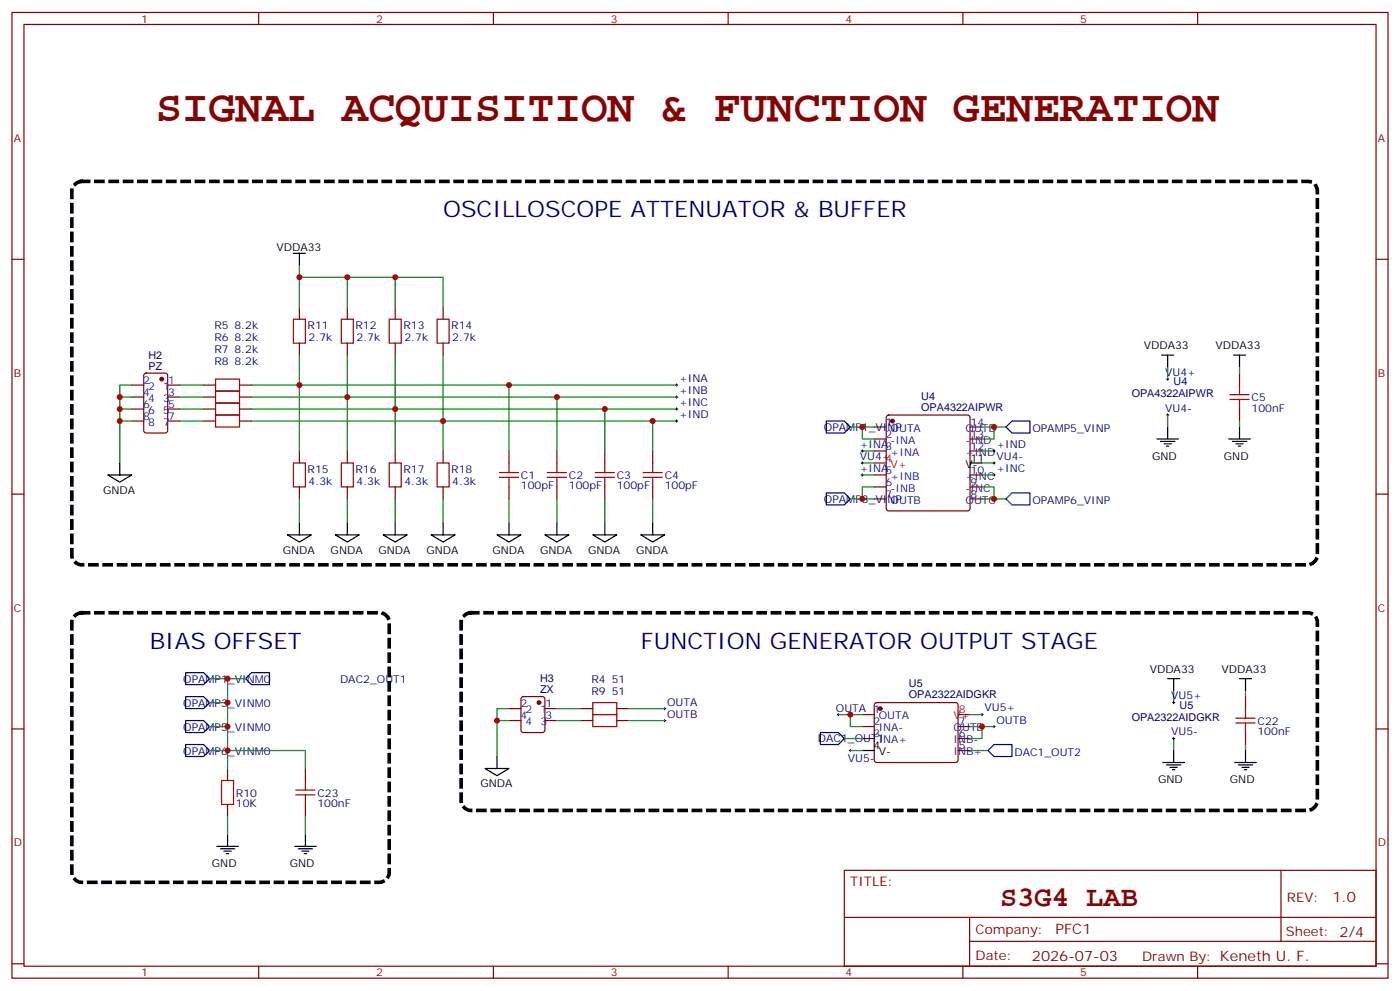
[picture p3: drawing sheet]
<svg xmlns="http://www.w3.org/2000/svg" width="412mm" height="292mm" viewBox="0 0 412 292" stroke-linecap="round" stroke-linejoin="round" font-family="sans-serif">
<g fill="#fff" stroke="#000" stroke-width="1.1" stroke-dasharray="2.1 2.1">
<path d="M21.9 181.5a2.99 2.99 0 0 1 2.1-1.1h87.8a2.82 2.82 0 0 1 2.9 2.8v73.8a3 3 0 0 1-2.9 2.8h-87.8a3 3 0 0 1-2.8-2.8v-73.8l.1-.6z"/>
<path d="M136.5 181.5a2.99 2.99 0 0 1 2.1-1.1h246.6a2.82 2.82 0 0 1 2.9 2.8v52.6a3 3 0 0 1-2.9 2.8h-246.6a3 3 0 0 1-2.8-2.8v-52.6l.1-.6z"/>
<path d="M21.9 54.5a2.99 2.99 0 0 1 2.1-1.1h361.2a2.82 2.82 0 0 1 2.9 2.8v107.3a3 3 0 0 1-2.9 2.8h-361.2a3 3 0 0 1-2.8-2.8v-107.3l.1-.6z"/>
</g>
<g fill="none" stroke="#870000" stroke-width=".35">
<path d="M3.5 3.7h405.4v284.3h-405.4zM7.1 7.2h398.2v277.3h-398.2zM76.2 3.7v3.5M145.3 3.7v3.5M214.5 3.7v3.5M283.6 3.7v3.5M352.8 3.7v3.5M3.5 76.3h3.6M405.3 76.3h3.6M88.2 90.5v3.5M102.3 90.5v3.5M116.4 90.5v3.5"/>
<path d="M130.5 90.5v3.5M38.8 113.4h3.5M38.8 116.9h3.5M42.6 110.1l.4-.2h5.7l.6 .4 .1 16.5-.5 .6-5.9 .1-.6-.5-.1-16.4zM49.4 113.4h3.5M49.4 116.9h3.5M60 113.4h3.5M60 116.9h3.5M70.6 113.4h3.5M70.6 116.9h3.5M88.2 101v3.6M102.3 101v3.6"/>
<path d="M116.4 101v3.6M130.5 101v3.6M365.1 109.9v3.5M38.8 124h3.5M38.8 120.4h3.5M49.4 124h3.5M49.4 120.4h3.5M60 124h3.5M60 120.4h3.5M70.6 124h3.5M70.6 120.4h3.5M88.2 132.8v3.5"/>
<path d="M102.3 132.8v3.5M116.4 132.8v3.5M130.5 132.8v3.5M149.9 132.8v3.5M164 132.8v3.5M178.2 132.8v3.5M192.3 132.8v3.5M257.5 125.7h3.6M257.5 129.3h3.6M257.5 132.8h3.6M257.5 139.8h3.6M261.3 122.4l.5-.2h23.2l.5 .2 .3 .5v26.8l-.3 .5-.5 .2h-23.2l-.5-.2-.2-.5v-26.8z"/>
<path d="M285.8 125.7h3.5M285.8 129.3h3.5M285.8 132.8h3.5M285.8 139.8h3.5M365.1 120.4v3.6M3.5 145.5h3.6M88.2 143.4v3.5M102.3 143.4v3.5M116.4 143.4v3.5M130.5 143.4v3.5M149.9 143.4v3.5M164 143.4v3.5"/>
<path d="M178.2 143.4v3.5M192.3 143.4v3.5M257.5 143.4h3.6M257.5 146.9h3.6M285.8 143.4h3.5M285.8 146.9h3.5M405.3 145.5h3.6M3.5 214.6h3.6M149.9 208.6h3.6M149.9 212.2h3.6M153.7 205.3l.5-.2h5.6l.7 .4v9.5l-.4 .6-5.9 .1-.7-.5v-9.4zM160.5 208.6h3.5"/>
<path d="M160.5 212.2h3.5M171.1 208.6h3.5M171.1 212.2h3.5M181.7 208.6h3.5M181.7 212.2h3.5M254 210.4h3.5M254 213.9h3.5M254 217.5h3.5M257.8 207.1l.4-.2h23.3l.5 .2 .2 .5v16.5l-.7 .4-23.5-.1-.5-.6v-16.2zM282.2 213.9h3.6M282.2 217.5h3.6M366.9 205.1v3.5"/>
<path d="M366.9 215.7v3.5M405.3 214.6h3.6M67 226.3v3.5M67 236.9v3.5M90 226.3v3.5M90 236.9v3.5M282.2 221h3.6M248.7 256.3h156.6v28.2h-156.6zM377.3 256.3v20.9M248.7 270.1h156.5M285.6 277.2h119.6M285.6 270.1v14.1"/>
<path d="M3.5 283.8h3.6M76.2 284.5v3.5M145.3 284.5v3.5M214.5 284.5v3.5M283.6 284.5v3.5M352.8 284.5v3.5M405.3 283.8h3.6"/>
</g>
<g fill="#870000" stroke="#870000" stroke-width=".35">
<circle cx="47.6" cy="111.6" r=".53"/>
<circle cx="158.7" cy="206.9" r=".53"/>
<circle cx="262.8" cy="124" r=".53"/>
<circle cx="259.3" cy="208.6" r=".53"/>
</g>
<g fill="none" stroke="#a10000" stroke-width=".35">
<path d="M86.4 94h3.6v7h-3.6zM100.5 94h3.6v7h-3.6zM114.7 94h3.5v7h-3.5zM128.8 94h3.5v7h-3.5zM63.5 111.6h7.1v3.5h-7.1zM63.5 115.1h7.1v3.6h-7.1zM63.5 118.7h7.1v3.5h-7.1zM362.3 117.6h5.6M362.3 116.2h5.6M365.1 113.4v2.8M365.1 117.6v2.8M63.5 122.2h7.1v3.5h-7.1z"/>
<path d="M86.4 136.3h3.6v7.1h-3.6zM100.5 136.3h3.6v7.1h-3.6zM114.7 136.3h3.5v7.1h-3.5zM128.8 136.3h3.5v7.1h-3.5zM147.1 139.1h5.7M149.9 136.3v2.8M161.2 139.1h5.7M164 136.3v2.8M175.3 139.1h5.7M178.2 136.3v2.8M189.4 139.1h5.7M192.3 136.3v2.8"/>
<path d="M147.1 140.5h5.7M149.9 140.5v2.9M161.2 140.5h5.7M164 140.5v2.9M175.3 140.5h5.7M178.2 140.5v2.9M189.4 140.5h5.7M192.3 140.5v2.9M174.6 206.9h7.1v3.5h-7.1zM174.6 210.4h7.1v3.5h-7.1zM364.1 212.9h5.6M364.1 211.5h5.6"/>
<path d="M366.9 208.6v2.9M366.9 212.9v2.8M65.3 229.8h3.5v7.1h-3.5zM87.1 234h5.7M87.1 232.6h5.7M90 229.8v2.8M90 234v2.9"/>
</g>
<g fill="none" stroke="#008700" stroke-width=".35">
<path d="M88.2 78.1v12.4M88.2 81.6h42.3v8.9M102.3 81.6v8.9M116.4 81.6v8.9M35.3 116.9h3.5M38.8 113.4h-3.5v22.9M52.9 113.4h7.1M52.9 116.9h7.1M88.2 104.6v8.8h-14.1M102.3 104.6v12.3h-28.2M116.4 104.6v15.8h61.8v12.4M130.5 104.6v19.4h61.8v8.8"/>
<path d="M149.9 113.4h49.4M164 116.9h35.3M344 108.1v3.5M365.1 108.1v1.8M35.3 120.4h3.5M35.3 124h3.5M52.9 120.4h7.1M52.9 124h7.1M74.1 120.4h42.3v12.4M74.1 124h56.4v8.8M88.2 132.8v-19.4h61.7v19.4M102.3 132.8v-15.9h61.7v15.9"/>
<path d="M178.2 120.4h21.1M192.3 124h7M250.5 125.7h3.5M254 132.8h3.5M254 139.8h3.5M254 136.3h3.5M257.5 125.7h-3.5v3.6h3.5M289.3 125.7h3.5v3.6h-3.5M289.3 132.8h3.5M289.3 139.8h3.5M289.3 136.3h3.5M292.8 125.7h3.5"/>
<path d="M344 122.2v3.5M365.1 124v1.7M88.2 146.9v7.1M102.3 146.9v7.1M116.4 146.9v7.1M130.5 146.9v7.1M149.9 146.9v7.1M164 146.9v7.1M178.2 146.9v7.1M192.3 146.9v7.1M250.5 146.9h3.5M257.5 143.4h-3.5v3.5h3.5"/>
<path d="M289.3 143.4h3.5v3.5h-3.5M292.8 146.9h3.5M61.7 199.8h5.3M72.3 199.8h-5.3v26.5M61.7 213.9h5.3M61.7 206.9h5.3M146.4 212.2h3.5M149.9 208.6h-3.5v14.1M164 212.2h7.1M164 208.6h7.1M185.2 212.2h10.6M185.2 208.6h10.6"/>
<path d="M246.9 210.4h3.6M248.7 217.5h5.3M254 210.4h-3.5v3.5h3.5M285.8 213.9h3.5v3.6h-3.5M285.8 210.4h3.5M289.3 213.9h3.5M345.7 203.3v3.6M345.7 217.5v3.5M366.9 203.3v1.8M366.9 219.2v1.8M61.7 221h28.3v5.3M250.5 221h3.5"/>
<path d="M285.8 221h5.2M67 240.4v5.3M90 240.4v5.3"/>
</g>
<g fill="none" stroke="#000" stroke-width=".35">
<path d="M86.4 74.6h3.6M88.2 74.6v3.5M342.2 104.6h3.5M344 104.6v3.5M363.4 104.6h3.5M365.1 104.6v3.5M31.7 139.8h7.1l-3.5 2.2zM35.3 136.3v3.5M285.8 136.3h3.5M340.8 129.3h6.3M341.8 130h4.3M342.9 130.7h2.1"/>
<path d="M343.6 131.4h.7M344 125.7v3.6M361.9 129.3h6.4M363 130h4.2M364.1 130.7h2.1M364.8 131.4h.7M365.1 125.7v3.6M84.7 157.5h7l-3.5 2.1zM88.2 154v3.5M98.8 157.5h7l-3.5 2.1zM102.3 154v3.5M112.9 157.5h7l-3.5 2.1z"/>
<path d="M116.4 154v3.5M127 157.5h7.1l-3.6 2.1zM130.5 154v3.5M146.4 157.5h7.1l-3.6 2.1zM149.9 154v3.5M160.5 157.5h7.1l-3.6 2.1zM164 154v3.5M174.6 157.5h7.1l-3.5 2.1zM178.2 154v3.5M188.7 157.5h7.1l-3.5 2.1zM192.3 154v3.5M344 199.8h3.5"/>
<path d="M345.7 199.8v3.5M365.1 199.8h3.6M366.9 199.8v3.5M142.9 226.3h7l-3.5 2.1zM146.4 222.7v3.6M254 221h3.5M342.5 224.5h6.4M343.6 225.2h4.2M344.7 225.9h2.1M345.4 226.6h.7M345.7 221v3.5M363.7 224.5h6.4"/>
<path d="M364.8 225.2h4.2M365.8 225.9h2.1M366.5 226.6h.7M366.9 221v3.5M63.9 249.2h6.3M64.9 249.9h4.2M66 250.6h2.1M66.7 251.3h.7M67 245.7v3.5M86.8 249.2h6.3M87.8 249.9h4.3M88.9 250.6h2.1"/>
<path d="M89.6 251.3h.7M90 245.7v3.5"/>
</g>
<path d="M257.5 136.3h3.6M282.2 210.4h3.6" fill="none" stroke="#f00" stroke-width=".35"/>
<g fill="none" stroke="#000" stroke-width=".29">
<path d="M199 113.4h.7M199 116.9h.7M199.3 113v.7M199.3 116.6v.7M343.6 111.6h.7M344 111.3v.7M199 120.4h.7M199 124h.7M199.3 120.1v.7M199.3 123.6v.7M253.6 132.8h.8M253.6 139.8h.8"/>
<path d="M253.6 136.3h.8M254 132.4v.7M254 136v.7M254 139.5v.7M292.5 132.8h.7M292.5 139.8h.7M292.5 136.3h.7M292.8 132.4v.7M292.8 136v.7M292.8 139.5v.7M343.6 122.2h.7M344 121.8v.8"/>
<path d="M195.4 208.6h.7M195.4 212.2h.7M195.8 208.3v.7M195.8 211.8v.7M246.6 210.4h.7M246.9 210v.7M288.9 210.4h.7M289.3 210v.7M292.5 213.9h.7M292.8 213.6v.7M345.4 217.5h.7M345.4 206.9h.7"/>
<path d="M345.7 206.5v.7M345.7 217.1v.7M250.1 221h.7M250.5 220.6v.7"/>
</g>
<path d="M243.4 124h5.3l1.8 1.7-1.8 1.8h-5.3zM298.1 124h5.3v3.5h-5.3l-1.8-1.8zM243.4 145.1h5.3l1.8 1.8-1.8 1.8h-5.3zM54.7 198h5.3l1.7 1.8-1.7 1.8h-5.3zM74.1 198h5.3v3.6h-5.3l-1.8-1.8zM54.7 205.1h5.3l1.7 1.8-1.7 1.7h-5.3zM54.7 212.2h5.3l1.7 1.7-1.7 1.8h-5.3zM54.7 219.2h5.3l1.7 1.8-1.7 1.7h-5.3zM241.7 215.7h5.2l1.8 1.8-1.8 1.7h-5.2zM291 221l1.8-1.8h5.3v3.5h-5.3z" fill="none" stroke="#000080" stroke-width=".35"/>
<path d="M296.3 146.9l1.8-1.8h5.3v3.6h-5.3z" fill="none" stroke="#00f" stroke-width=".35"/>
<g fill="#c00">
<circle cx="88.2" cy="113.4" r=".88"/>
<circle cx="102.3" cy="116.9" r=".88"/>
<circle cx="116.4" cy="120.4" r=".88"/>
<circle cx="130.5" cy="124" r=".88"/>
<circle cx="88.2" cy="81.6" r=".88"/>
<circle cx="102.3" cy="81.6" r=".88"/>
<circle cx="116.4" cy="81.6" r=".88"/>
<circle cx="35.3" cy="116.9" r=".88"/>
<circle cx="35.3" cy="120.4" r=".88"/>
<circle cx="35.3" cy="124" r=".88"/>
<circle cx="149.9" cy="113.4" r=".88"/>
<circle cx="164" cy="116.9" r=".88"/>
<circle cx="178.2" cy="120.4" r=".88"/>
<circle cx="192.3" cy="124" r=".88"/>
<circle cx="254" cy="125.7" r=".88"/>
<circle cx="254" cy="146.9" r=".88"/>
<circle cx="292.8" cy="125.7" r=".88"/>
<circle cx="292.8" cy="146.9" r=".88"/>
<circle cx="146.4" cy="212.2" r=".88"/>
<circle cx="289.3" cy="213.9" r=".88"/>
<circle cx="250.5" cy="210.4" r=".88"/>
<circle cx="67" cy="199.8" r=".88"/>
<circle cx="67" cy="206.9" r=".88"/>
<circle cx="67" cy="213.9" r=".88"/>
<circle cx="67" cy="221" r=".88"/>
</g>
<text font-size="13.1" fill="#800" x="45.9" y="35.8">SIGNAL ACQUISITION &amp; FUNCTION GENERATION</text>
<text font-size="8.5" fill="#800" x="294.6" y="266.8">S3G4 LAB</text>
<g font-size="6.7" fill="#000080">
<text x="130.5" y="64">OSCILLOSCOPE ATTENUATOR &amp; BUFFER</text>
<text x="44.1" y="191">BIAS OFFSET</text>
<text x="188.7" y="191">FUNCTION GENERATOR OUTPUT STAGE</text>
</g>
<g font-size="4.2" fill="#800">
<text x="392.5" y="265.5">1.0</text>
<text x="310.9" y="275.1">PFC1</text>
<text x="304" y="282.9">2026-07-03</text>
</g>
<g font-size="3.9" fill="#800">
<text x="250.5" y="260.8">TITLE:</text>
<text x="379.1" y="265.5">REV:</text>
<text x="287.4" y="275">Company:</text>
<text x="378.7" y="275.7">Sheet: 2/4</text>
<text x="287.4" y="282.7">Date:</text>
<text x="336.4" y="282.8">Drawn By: Keneth U. F.</text>
</g>
<g font-size="3.2" fill="#800">
<text x="41.6" y="6.7">1</text>
<text x="110.8" y="6.7">2</text>
<text x="179.9" y="6.7">3</text>
<text x="249.1" y="6.7">4</text>
<text x="318.2" y="6.7">5</text>
<text x="4.1" y="41.8">A</text>
<text x="405.9" y="41.8">A</text>
<text x="4.1" y="110.9">B</text>
<text x="405.9" y="110.9">B</text>
<text x="4.1" y="180.1">C</text>
<text x="405.9" y="180.1">C</text>
<text x="4.1" y="249.2">D</text>
<text x="405.9" y="249.2">D</text>
<text x="41.6" y="287.5">1</text>
<text x="110.8" y="287.5">2</text>
<text x="179.9" y="287.5">3</text>
<text x="249.1" y="287.5">4</text>
<text x="318.2" y="287.5">5</text>
</g>
<g font-size="3.2">
<text x="81.4" y="73.8">VDDA33</text>
<text x="336.9" y="102.8">VDDA33</text>
<text x="358.1" y="102.8">VDDA33</text>
<text x="284.4" y="137.7">V-</text>
<text x="285.9" y="136">11</text>
<text x="339.4" y="135.4">GND</text>
<text x="360.5" y="135.4">GND</text>
<text x="30.4" y="145.4">GNDA</text>
<text x="83.3" y="163">GNDA</text>
<text x="97.4" y="163">GNDA</text>
<text x="111.5" y="163">GNDA</text>
<text x="125.6" y="163">GNDA</text>
<text x="145" y="163">GNDA</text>
<text x="159.1" y="163">GNDA</text>
<text x="173.2" y="163">GNDA</text>
<text x="187.4" y="163">GNDA</text>
<text x="338.7" y="198">VDDA33</text>
<text x="359.8" y="198">VDDA33</text>
<text x="257.4" y="220.6">4</text>
<text x="258.8" y="222.4">V-</text>
<text x="141.5" y="231.8">GNDA</text>
<text x="341.1" y="230.6">GND</text>
<text x="362.3" y="230.6">GND</text>
<text x="62.4" y="255.3">GND</text>
<text x="85.4" y="255.3">GND</text>
</g>
<g font-size="3.2" fill="#000080">
<text x="63.2" y="96.9">R5</text>
<text x="63.2" y="100.4">R6</text>
<text x="69.1" y="97">8.2k</text>
<text x="69.1" y="100.5">8.2k</text>
<text x="90.6" y="97">R11</text>
<text x="90.9" y="100.5">2.7k</text>
<text x="104.7" y="97">R12</text>
<text x="105" y="100.5">2.7k</text>
<text x="118.8" y="97">R13</text>
<text x="119.1" y="100.5">2.7k</text>
<text x="132.9" y="97">R14</text>
<text x="133.2" y="100.5">2.7k</text>
<text x="43.8" y="105.7">H2</text>
<text x="63.2" y="103.9">R7</text>
<text x="63.2" y="107.5">R8</text>
<text x="69.1" y="104.1">8.2k</text>
<text x="69.1" y="107.6">8.2k</text>
<text x="43.8" y="108.8">PZ</text>
<text x="200" y="112.5">+INA</text>
<text x="343.2" y="110.7">VU4+</text>
<text x="345.7" y="113.4">U4</text>
<text x="200" y="116">+INB</text>
<text x="200" y="119.6">+INC</text>
<text x="271.4" y="117.9">U4</text>
<text x="333.4" y="116.9">OPA4322AIPWR</text>
<text x="368.7" y="118.1">C5</text>
<text x="200" y="123.1">+IND</text>
<text x="271.4" y="120.9">OPA4322AIPWR</text>
<text x="343.2" y="121.2">VU4-</text>
<text x="368.7" y="121.2">100nF</text>
<text x="242.7" y="126.9">OPAMP1_VINP</text>
<text x="253.3" y="131.8">+INA3</text>
<text x="293.5" y="131.8">+IND</text>
<text x="304.1" y="127.1">OPAMP5_VINP</text>
<text x="253.3" y="135.4">VU4+</text>
<text x="293.5" y="135.4">VU4-</text>
<text x="90.6" y="139.3">R15</text>
<text x="90.9" y="142.8">4.3k</text>
<text x="104.7" y="139.3">R16</text>
<text x="105" y="142.8">4.3k</text>
<text x="118.8" y="139.3">R17</text>
<text x="119.1" y="142.8">4.3k</text>
<text x="132.9" y="139.3">R18</text>
<text x="133.2" y="142.8">4.3k</text>
<text x="153.5" y="141.1">C1</text>
<text x="167.6" y="141.1">C2</text>
<text x="181.7" y="141.1">C3</text>
<text x="195.8" y="141.1">C4</text>
<text x="253.3" y="138.9">+INA5</text>
<text x="293.5" y="138.9">+INC</text>
<text x="153.5" y="144.1">100pF</text>
<text x="167.6" y="144.1">100pF</text>
<text x="181.7" y="144.1">100pF</text>
<text x="195.8" y="144.1">100pF</text>
<text x="242.7" y="148.2">OPAMP3_VINP</text>
<text x="304.1" y="148.3">OPAMP6_VINP</text>
<text x="54" y="201">OPAMP1_VINM0</text>
<text x="100.2" y="201.2">DAC2_OUT1</text>
<text x="159.1" y="204">ZX</text>
<text x="159.1" y="200.9">H3</text>
<text x="174.2" y="201.1">R4</text>
<text x="180.2" y="201.1">51</text>
<text x="267.7" y="202.4">U5</text>
<text x="54" y="208.1">OPAMP3_VINM0</text>
<text x="174.2" y="204.6">R9</text>
<text x="180.2" y="204.6">51</text>
<text x="196.5" y="207.8">OUTA</text>
<text x="246.2" y="209.5">OUTA 1</text>
<text x="267.7" y="205.6">OPA2322AIDGKR</text>
<text x="290" y="209.4">VU5+</text>
<text x="345" y="205.9">VU5+</text>
<text x="347.5" y="208.6">U5</text>
<text x="54" y="215.1">OPAMP5_VINM0</text>
<text x="196.5" y="211.3">OUTB</text>
<text x="293.5" y="213">OUTB</text>
<text x="333.4" y="212.2">OPA2322AIDGKR</text>
<text x="370.4" y="213.4">C22</text>
<text x="240.9" y="218.6">DAC1_OUT1</text>
<text x="345" y="216.5">VU5-</text>
<text x="370.4" y="216.4">100nF</text>
<text x="54" y="222.2">OPAMP6_VINM0</text>
<text x="249.8" y="224.4">VU5-</text>
<text x="298.8" y="222.4">DAC1_OUT2</text>
<text x="69.5" y="237.7">10K</text>
<text x="69.5" y="234.6">R10</text>
<text x="93.5" y="237.6">100nF</text>
<text x="93.5" y="234.5">C23</text>
</g>
<g font-size="3.2" fill="#00f">
<text x="42.2" y="113">2</text>
<text x="49.6" y="113">1</text>
<text x="42.2" y="116.6">4</text>
<text x="43.6" y="118.3">4</text>
<text x="43.6" y="114.8">2</text>
<text x="48.1" y="114.8">1</text>
<text x="48.1" y="118.3">3</text>
<text x="49.6" y="116.6">3</text>
<text x="42.2" y="123.6">8</text>
<text x="42.2" y="120.1">6</text>
<text x="43.6" y="125.4">8</text>
<text x="43.6" y="121.8">6</text>
<text x="48.1" y="121.8">5</text>
<text x="48.1" y="125.4">7</text>
<text x="49.6" y="120.1">5</text>
<text x="49.6" y="123.6">7</text>
<text x="260.9" y="125.4">1</text>
<text x="285.9" y="125.4">14</text>
<text x="260.9" y="128.9">2</text>
<text x="262.4" y="127.1">OUTA</text>
<text x="262.4" y="130.7">-INA</text>
<text x="284.4" y="130.7">-IND</text>
<text x="284.4" y="127.1">OUTD</text>
<text x="285.9" y="128.9">13</text>
<text x="262.4" y="134.2">+INA</text>
<text x="284.4" y="134.2">+IND</text>
<text x="285.9" y="132.4">12</text>
<text x="260.9" y="143">6</text>
<text x="262.4" y="141.3">+INB</text>
<text x="284.4" y="141.3">+INC</text>
<text x="285.9" y="143">9</text>
<text x="285.9" y="139.5">10</text>
<text x="260.9" y="146.5">7</text>
<text x="262.4" y="144.8">-INB</text>
<text x="262.4" y="148.3">OUTB</text>
<text x="284.4" y="148.3">OUTC</text>
<text x="284.4" y="144.8">-INC</text>
<text x="285.9" y="146.5">8</text>
<text x="153.3" y="208.3">2</text>
<text x="160.7" y="208.3">1</text>
<text x="153.3" y="211.8">4</text>
<text x="154.8" y="213.6">4</text>
<text x="154.8" y="210">2</text>
<text x="159.2" y="210">1</text>
<text x="159.2" y="213.6">3</text>
<text x="160.7" y="211.8">3</text>
<text x="257.4" y="213.6">2</text>
<text x="258.8" y="211.8">OUTA</text>
<text x="258.8" y="215.3">INA-</text>
<text x="280.9" y="215.3">OUTB</text>
<text x="282.4" y="213.6">7</text>
<text x="257.4" y="217.1">3</text>
<text x="258.8" y="218.9">INA+</text>
<text x="280.9" y="218.9">INB-</text>
<text x="282.4" y="220.6">5</text>
<text x="282.4" y="217.1">6</text>
<text x="280.9" y="222.4">INB+</text>
</g>
<g font-size="3.2" fill="#f00">
<text x="260.9" y="136">4</text>
<text x="262.4" y="137.7">V+</text>
<text x="280.9" y="211.8">V+</text>
<text x="282.4" y="210">8</text>
</g>
</svg>
